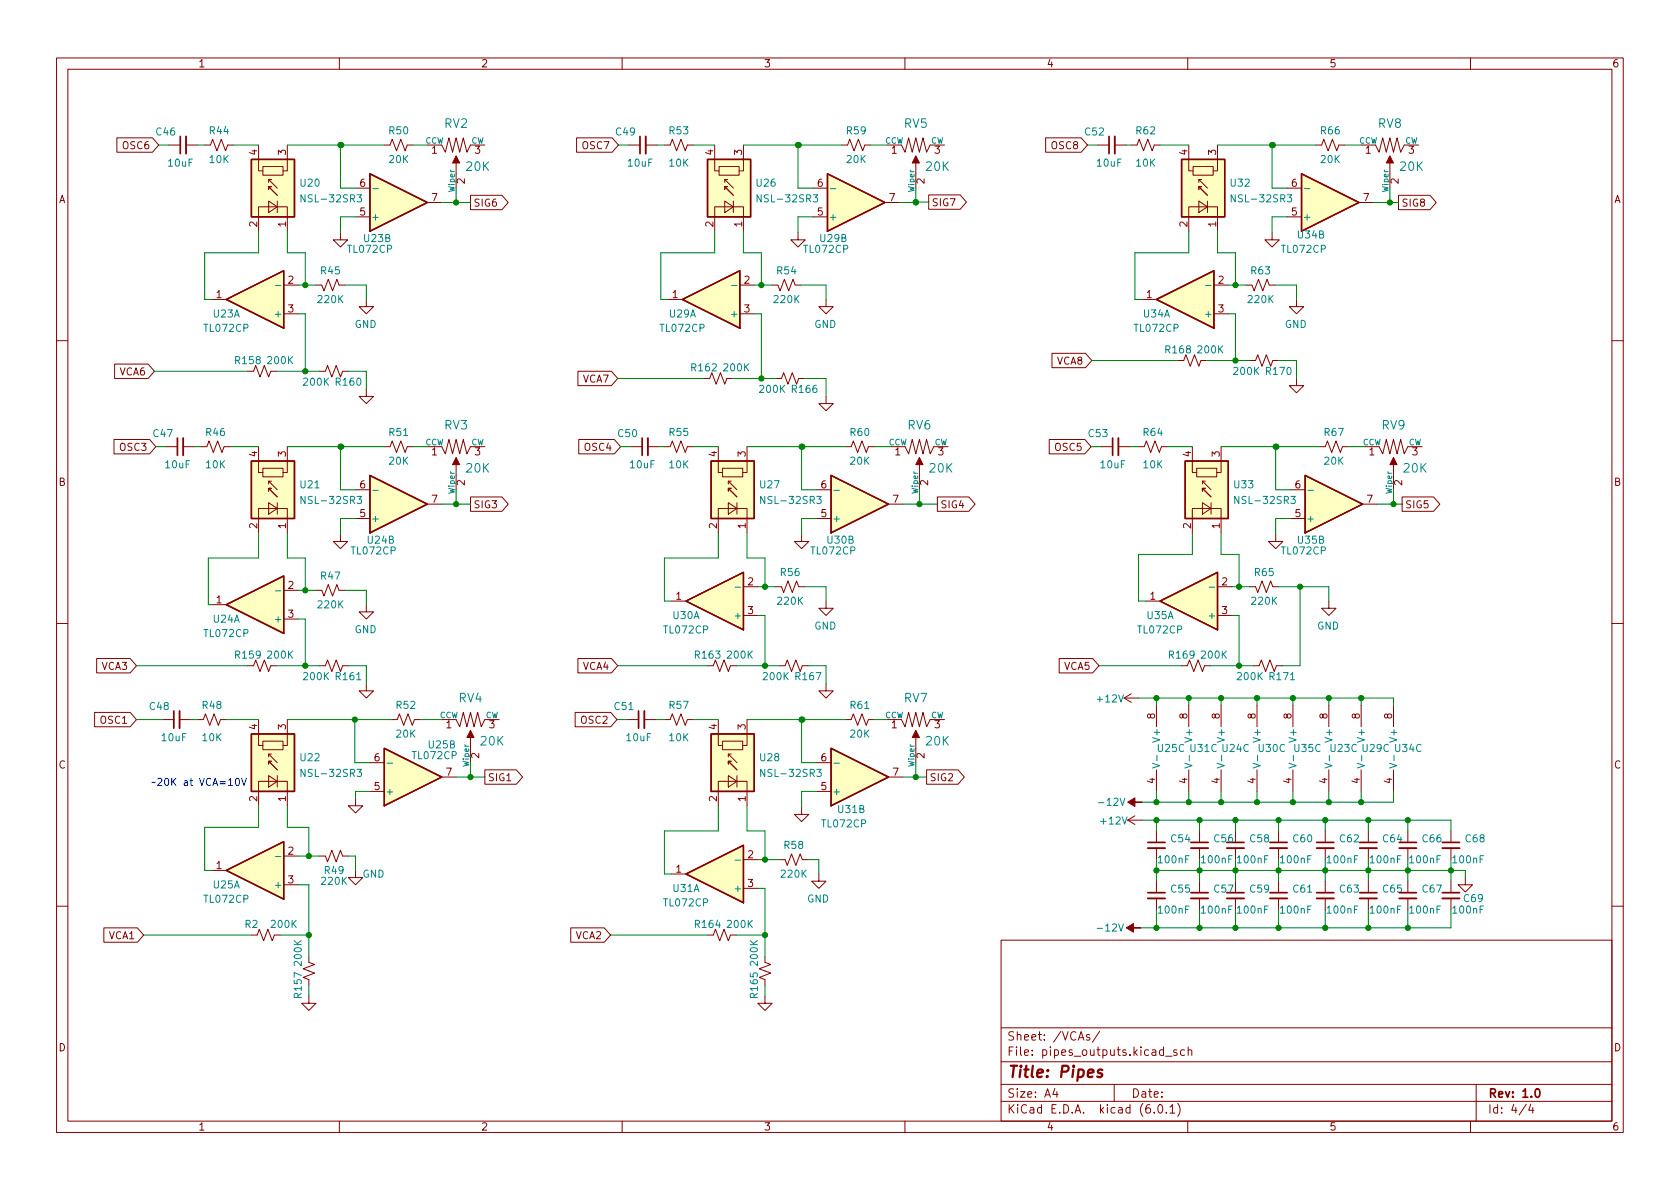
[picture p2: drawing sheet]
<svg xmlns="http://www.w3.org/2000/svg" width="297mm" height="210mm" viewBox="0 0 297 210" stroke-linecap="round" stroke-linejoin="round" font-family="sans-serif">
<g fill="none" stroke="#840000" stroke-width=".18">
<path d="M10 10.2h277v190.1h-277zM12 12.2h273v186.1h-273zM60 10.2v2M110 10.2v2M160 10.2v2M210 10.2v2M260 10.2v2M20.7 24.4h6.3l1.1 1.2-1.1 1.3h-6.3zM29.8 25.6h2.1M32.9 25.6h2M36.2 25.6h1l.4-1 .8 2.1 .7-2.1 .8 2.1 .4-1.1h1M45.7 25.6v4.6h.8"/>
<path d="M46.5 29.5h3.5v1.5h-3.5zM47.5 35.6l1.5 1-1.5 1zM47.5 33l1.5 1.5M47.5 31.7l1.5 1.6M48 33h-.5v.5M48 31.7h-.5v.6M49 35.6v2M50.8 25.6v4.6h-.8M62.9 38.3h2.5M62.9 33.3h2.5M67.9 25.6h1.1l.3-1 .8 2.1 .8-2.1 .7 2.1 .4-1.1h1M75.6 25.6h2.5l.6 1.3 .7-2.5 .6 2.5 .6-2.5 .7 2.5 .6-2.5 .6 2.5 .7-1.3h2.5"/>
<path d="M75.6 35.8h2.5M80.6 28.8v4.5M83.2 34.5h5.5l1.2 1.3-1.2 1.3h-5.5zM101.9 24.4h6.3l1.1 1.2-1.1 1.3h-6.3zM111.1 25.6h2.1M114.2 25.6h2M117.5 25.6h1l.4-1 .7 2.1 .8-2.1 .8 2.1 .3-1.1h1.1M126.4 25.6v4.6h.7M127.1 29.5h3.6v1.5h-3.6zM128.1 35.6l1.6 1-1.6 1zM128.1 33l1.6 1.5M128.1 31.7l1.6 1.6"/>
<path d="M128.7 33h-.6v.5M128.7 31.7h-.6v.6M129.7 35.6v2M131.4 25.6v4.6h-.7M143.8 38.3h2.5M143.8 33.3h2.5M148.8 25.6h1.1l.3-1 .8 2.1 .8-2.1 .7 2.1 .4-1.1h1M156.5 35.8h2.5M156.8 25.6h2.6l.6 1.3 .7-2.5 .6 2.5 .6-2.5 .7 2.5 .6-2.5 .6 2.5 .7-1.3h2.5M161.9 28.8v4.5M164.2 34.5h5.6l1.1 1.2-1.1 1.3h-5.6zM184.9 24.4h6.3l1.1 1.2-1.1 1.3h-6.3z"/>
<path d="M194.1 25.6h2M197.1 25.6h2M200 25.6h1l.4-1 .8 2.1 .7-2.1 .8 2.1 .4-1.1h1M210.2 25.6v4.6h.7M210.9 29.5h3.6v1.5h-3.6zM212 35.6l1.5 1-1.5 1zM212 33l1.5 1.5M212 31.7l1.5 1.6M212.5 33h-.5v.5M212.5 31.7h-.5v.6M213.5 35.6v2M215.3 25.6v4.6h-.8"/>
<path d="M227.6 38.3h2.5M227.6 33.3h2.5M232.7 25.6h1l.4-1 .7 2.1 .8-2.1 .7 2.1 .4-1.1h1M240.3 35.8h2.5M240.7 25.6h2.5l.6 1.3 .7-2.5 .6 2.5 .6-2.5 .7 2.5 .6-2.5 .6 2.5 .7-1.3h2.5M245.7 28.8v4.5M247.3 34.5h5.5l1.1 1.3-1.1 1.3h-5.5zM37.5 53h2.5M45.7 40.9v-4.3h5.1v4.3M50.2 50.4h2.5M50.2 55.5h2.5M55.9 50.4h1l.4 1 .7-2 .8 2 .8-2 .3 1h1.1"/>
<path d="M60.2 41.1v1.3h1.3l-1.3 1.3-1.3-1.3h1.3M64.8 53v1.2h-1.3l1.3 1.3 1.2-1.3h-1.2M118.1 53h2.5M126.4 40.9v-4.3h5v4.3M130.8 50.4h2.5M130.8 55.5h2.5M136.5 50.4h1l.4 1 .8-2 .7 2 .8-2 .4 1h1M141.1 41.1v1.3h1.3l-1.3 1.3-1.3-1.3h1.3M146 53v1.2h-1.2l1.2 1.3 1.3-1.3h-1.3M201.9 53h2.6M210.2 40.9v-4.3h5.1v4.3M214.6 50.4h2.6"/>
<path d="M214.6 55.5h2.6M220.3 50.4h1.1l.3 1 .8-2 .8 2 .7-2 .4 1h1M224.9 41.1v1.3h1.3l-1.3 1.3-1.3-1.3h1.3M229.2 53v1.2h-1.2l1.2 1.3 1.3-1.3h-1.3M10 60.2h2M20.2 77.7h6.2l1.2 1.3-1.2 1.3h-6.2zM20.3 64.4h5.9l1.1 1.3-1.1 1.2h-5.9zM29.3 79h2.1M32.4 79h2M35.6 79h1l.4-1 .7 2 .8-2 .7 2 .4-1h1M43.8 65.7h1l.4-1.1 .8 2.1 .7-2.1 .8 2.1 .4-1h1M45.7 79v4.6h.8"/>
<path d="M50.8 79v4.6h-.8M56.5 65.7h1l.4-1.1 .8 2.1 .7-2.1 .8 2.1 .4-1h1M64.8 68.8v1.3h1.2l-1.2 1.3-1.3-1.3h1.3M67.9 79h1.1l.3-1 .8 2 .8-2 .7 2 .4-1h1M75.6 79h2.5l.6 1.3 .7-2.6 .6 2.6 .6-2.6 .7 2.6 .6-2.6 .6 2.6 .7-1.3h2.5M102.2 65.7h5.9l1.1 1.2-1.1 1.3h-5.9zM102.3 77.7h6.3l1.1 1.3-1.1 1.3h-6.3zM111.5 79h2M114.6 79h2M117.5 79h1l.4-1 .7 2 .8-2 .8 2 .3-1h1.1M124.5 66.9h1l.4-1 .7 2 .8-2 .7 2 .4-1h1M127 79v4.6h.8"/>
<path d="M132.1 79v4.6h-.8M137.2 66.9h1l.4-1 .7 2 .8-2 .7 2 .4-1h1M146 70.1v1.3h1.3l-1.3 1.2-1.2-1.2h1.2M149.5 79h1l.4-1 .7 2 .8-2 .8 2 .3-1h1.1M157.5 79h2.5l.7 1.3 .6-2.6 .6 2.6 .7-2.6 .6 2.6 .6-2.6 .7 2.6 .6-1.3h2.5M185.5 77.7h6.3l1.1 1.3-1.1 1.3h-6.3zM186 62.5h5.9l1.1 1.2-1.1 1.3h-5.9zM194.7 79h2M197.7 79h2.1M201.3 79h1l.4-1 .8 2 .7-2 .8 2 .4-1h1M208.3 63.7h1l.4-1 .7 2.1 .8-2.1 .8 2.1 .3-1.1h1.1M210.8 79v4.6h.8"/>
<path d="M215.9 79v4.6h-.8M221 63.7h1l.4-1 .7 2.1 .8-2.1 .8 2.1 .3-1.1h1.1M229.2 66.9v1.3h1.3l-1.3 1.3-1.2-1.3h1.2M233.3 79h1l.4-1 .8 2 .7-2 .8 2 .4-1h1M241.3 79h2.5l.7 1.3 .6-2.6 .6 2.6 .7-2.6 .6 2.6 .6-2.6 .7 2.6 .6-1.3h2.6M285 60.2h2M45.7 94.2v-4.3h5.1v4.3M46.5 82.8h3.5v1.5h-3.5zM47.5 88.9l1.5 1-1.5 1zM47.5 86.4l1.5 1.5M47.5 85.1l1.5 1.5M48 86.4h-.5v.5"/>
<path d="M48 85.1h-.5v.5M49 88.9v2M60.2 94.5v1.3h1.3l-1.3 1.2-1.3-1.2h1.3M62.9 91.7h2.5M62.9 86.6h2.5M75.6 89.1h2.5M80.6 82.2v4.4M83.2 87.9h5.5l1.2 1.2-1.2 1.3h-5.5zM127 94.2v-4.3h5.1v4.3M127.8 82.8h3.5v1.5h-3.5zM128.8 88.9l1.5 1-1.5 1zM128.8 86.4l1.5 1.5"/>
<path d="M128.8 85.1l1.5 1.5M129.3 86.4h-.5v.5M129.3 85.1h-.5v.5M130.3 88.9v2M141.7 94.5v1.3h1.3l-1.3 1.2-1.2-1.2h1.2M144.4 91.7h2.5M144.4 86.6h2.5M157.1 89.1h2.5M162.6 82.2v4.4M165.7 87.9h5.6l1.1 1.2-1.1 1.3h-5.6zM210.8 94.2v-4.3h5.1v4.3M211.6 82.8h3.5v1.5h-3.5z"/>
<path d="M212.6 88.9l1.5 1-1.5 1zM212.6 86.4l1.5 1.5M212.6 85.1l1.5 1.5M213.1 86.4h-.5v.5M213.1 85.1h-.5v.5M214.1 88.9v2M225.6 94.5v1.3h1.2l-1.2 1.2-1.3-1.2h1.3M228.2 91.7h2.6M228.2 86.6h2.6M240.9 89.1h2.6M246.4 82.2v4.4M247.9 87.9h5.6l1.1 1.2-1.1 1.3h-5.6z"/>
<path d="M10 110.2h2M17.1 116.5h5.9l1.1 1.2-1.1 1.3h-5.9zM37.5 106.9h2.5M43.8 117.7h1l.4-1 .8 2 .7-2 .8 2 .4-1h1M50.2 104.4h2.5M50.2 109.5h2.5M55.9 104.4h1l.4 1 .7-2 .8 2 .8-2 .3 1h1.1M56.5 117.7h1l.4-1 .8 2 .7-2 .8 2 .4-1h1M64.8 106.9v1.3h-1.3l1.3 1.3 1.2-1.3h-1.2M102.2 116.5h5.9l1.1 1.2-1.1 1.3h-5.9zM118.7 106.3h2.6M125.1 117.7h1l.4-1 .8 2 .7-2 .8 2 .4-1h1"/>
<path d="M131.4 103.8h2.6M131.4 108.8h2.6M137.2 103.8h1l.4 1 .7-2.1 .8 2.1 .7-2.1 .4 1.1h1M137.8 117.7h1l.4-1 .8 2 .7-2 .8 2 .4-1h1M146 106.3v1.3h-1.2l1.2 1.2 1.3-1.2h-1.3M187.3 116.5h5.9l1.1 1.2-1.1 1.3h-5.9zM202.6 106.3h2.5M208.9 117.7h1l.4-1 .8 2 .7-2 .8 2 .4-1h1M215.3 103.8h2.5M215.3 108.8h2.5M221 103.8h1l.4 1 .7-2.1 .8 2.1 .8-2.1 .3 1.1h1.1M221.6 117.7h1l.4-1 .8 2 .7-2 .8 2 .4-1h1"/>
<path d="M234.9 106.3v1.3h-1.2l1.2 1.2 1.3-1.2h-1.3M285 110.2h2M16.7 126h6.3l1.1 1.2-1.1 1.3h-6.3zM28.7 127.2h2M31.7 127.2h2.1M34.9 127.2h1l.4-1 .8 2.1 .7-2.1 .8 2.1 .4-1.1h1M45.7 127.2v4.6h.8M46.5 131.1h3.5v1.5h-3.5zM47.5 137.2l1.5 1-1.5 1zM47.5 134.6l1.5 1.5M47.5 133.3l1.5 1.6M48 134.6h-.5v.5"/>
<path d="M48 133.3h-.5v.6M49 137.2v2M50.8 127.2v4.6h-.8M64.8 120.9v1.3h1.2l-1.2 1.2-1.3-1.2h1.3M65.4 139.9h2.5M65.4 134.9h2.5M69.2 127.2h1l.4-1 .8 2.1 .7-2.1 .8 2.1 .4-1.1h1M78.1 127.2h2.5l.7 1.3 .6-2.5 .6 2.5 .7-2.5 .6 2.5 .7-2.5 .6 2.5 .6-1.3h2.6M78.1 137.4h2.5M83.2 130.4v4.5M85.7 136.1h5.6l1.1 1.3-1.1 1.3h-5.6zM101.7 126h6.3l1.1 1.2-1.1 1.3h-6.3z"/>
<path d="M110.9 127.2h2M113.9 127.2h2.1M117.5 127.2h1l.4-1 .7 2.1 .8-2.1 .8 2.1 .3-1.1h1.1M127 127.2v4.6h.8M127.8 131.1h3.5v1.5h-3.5zM128.8 137.2l1.5 1-1.5 1zM128.8 134.6l1.5 1.5M128.8 133.3l1.5 1.6M129.3 134.6h-.5v.5M129.3 133.3h-.5v.6M130.3 137.2v2M132.1 127.2v4.6h-.8"/>
<path d="M144.4 139.9h2.5M144.4 134.9h2.5M146 120.9v1.3h1.3l-1.3 1.2-1.2-1.2h1.2M149.5 127.2h1l.4-1 .7 2.1 .8-2.1 .8 2.1 .3-1.1h1.1M156.8 127.2h2.6l.6 1.3 .7-2.5 .6 2.5 .6-2.5 .7 2.5 .6-2.5 .6 2.5 .7-1.3h2.5M157.1 137.4h2.5M161.9 130.4v4.5M163.8 136.1h5.6l1.1 1.3-1.1 1.3h-5.6zM198.8 123.4l1.2 .8M198.8 123.4h2.5M200 122.7l-1.2 .7M204.5 124.7v3.8"/>
<path d="M204.5 136.1v3.8M210.2 124.7v3.8M210.2 136.1v3.8M215.9 124.7v3.8M215.9 136.1v3.8M222.2 124.7v3.8M222.2 136.1v3.8M228.6 124.7v3.8M228.6 136.1v3.8M234.9 124.7v3.8M234.9 136.1v3.8M240.7 124.7v3.8"/>
<path d="M240.7 136.1v3.8M246.4 124.7v3.8M246.4 136.1v3.8M37.5 153.9h2.5M45.7 142.5v-4.3h5.1v4.3M50.2 151.4h2.5M50.2 156.5h2.5M56.5 151.4h1l.4 1 .8-2 .7 2 .8-2 .4 1h1M62.9 141.2v1.3h1.2l-1.2 1.3-1.3-1.3h1.3M62.9 153.9v1.3h-1.3l1.3 1.3 1.2-1.3h-1.2M118.7 154.6h2.6M127 142.5v-4.3h5.1v4.3"/>
<path d="M131.4 152h2.6M131.4 157.1h2.6M137.8 152h1l.4 1 .8-2 .7 2 .8-2 .4 1h1M141.7 142.7v1.3h1.3l-1.3 1.3-1.2-1.3h1.2M144.8 154.6v1.2h-1.3l1.3 1.3 1.2-1.3h-1.2M199.4 145l1.3 .8M199.4 145h2.5M200.7 144.3l-1.3 .7M204.5 146.9v2.1M204.5 150v2M204.5 155.8v2.1M204.5 158.9v2"/>
<path d="M212.1 146.9v2.1M212.1 150v2M212.1 155.8v2.1M212.1 158.9v2M218.4 146.9v2.1M218.4 150v2M218.4 155.8v2.1M218.4 158.9v2M226.1 146.9v2.1M226.1 150v2M226.1 155.8v2.1M226.1 158.9v2"/>
<path d="M234.3 146.9v2.1M234.3 150v2M234.3 155.8v2.1M234.3 158.9v2M241.9 146.9v2.1M241.9 150v2M241.9 155.8v2.1M241.9 158.9v2M248.9 146.9v2.1M248.9 150v2M248.9 155.8v2.1M248.9 158.9v2"/>
<path d="M256.5 146.9v2.1M256.5 150v2M256.5 155.8v2.1M256.5 158.9v2M259.1 155.2v1.3h1.2l-1.2 1.2-1.3-1.2h1.3M10 160.2h2M18.4 164.1h5.9l1.1 1.2-1.1 1.3h-5.9zM44.4 165.3h1.1l.3-1 .8 2.1 .8-2.1 .7 2.1 .4-1.1h1M54.6 169.2v1l1 .4-2 .7 2 .8-2 .7 1 .4v1M54.6 176.1v1.3h1.3l-1.3 1.3-1.3-1.3h1.3M100.9 164.1h5.9l1.1 1.2-1.1 1.3h-5.9zM125.1 165.3h1l.4-1 .8 2.1 .7-2.1 .8 2.1 .4-1.1h1"/>
<path d="M135.3 176.1v1.3h1.2l-1.2 1.3-1.3-1.3h1.3M135.3 169.2v1l1 .4-2.1 .7 2.1 .8-2.1 .7 1.1 .4v1M177 166.3h108v32h-108zM285 160.2h2M60 198.3v2M110 198.3v2M160 198.3v2M177 194.8h108M177 191.8h108M177 187.8h108M177 181.8h108M186.5 192.5l-.4 1h1"/>
<path d="M186.9 193v1M192.6 183l-.3-.1-.2 .2v.3l.5 .1v.4h-.5M194.4 182.4l-1.3 1.9M197 191.8v3M204.1 196.7v.1M204.9 195.4l.2-.1a.81 .81 0 0 1 .6 .7 .81 .81 0 0 1-.3 .8h-.2a.81 .81 0 0 1-.6-.6 .81 .81 0 0 1 .3-.8zM206.1 186.8h1.1M206.2 196.7v.1M206.9 195.8l.4-.5v1.5M206.9 196.8h.8M208.1 185.7l-.4-.1-.2 .2 .1 .3 .5 .1v.4h-.6M208.2 195.1a1.72 1.72 0 0 1 0 2.3"/>
<path d="M209.4 185.7l-.4-.1-.3 .3v.4l.2 .3h.5M210 198.3v2M210.1 185.8l.2-.2 .3 .1 .1 .9M210.1 185.1v1.5M260 198.3v2M261 191.8v6.5M269.9 195.3l-1.3 1.9M270.6 195.3l-.3 1h.9M271 195.8v1"/>
</g>
<g fill="none" stroke="#840000" stroke-width=".3">
<path d="M31.9 24.1v3.1M113.2 24.1v3.1M196.1 24.1v3.1M31.4 77.5v3M113.5 77.5v3M196.7 77.5v3M30.7 125.7v3.1M112.9 125.7v3.1M202.9 149h3.1M202.9 157.9h3.1M210.6 149h3M210.6 157.9h3"/>
<path d="M216.9 149h3.1M216.9 157.9h3.1M224.5 149h3.1M224.5 157.9h3.1M232.8 149h3M232.8 157.9h3M240.4 149h3.1M240.4 157.9h3.1M247.4 149h3M247.4 157.9h3M255 149h3.1M255 157.9h3.1"/>
<path d="M271.6 192.6l.2-.1a.82 .82 0 0 1 .6 .7 .82 .82 0 0 1-.3 .8h-.2a.81 .81 0 0 1-.6-.6 .81 .81 0 0 1 .3-.8z"/>
</g>
<path d="M194.9 189.2a.49 .49 0 0 0-.8 .3l.1 .2 .6 .2 .1 .2-.1 .3-.2 .1-.6-.1" fill="none" stroke="#840000" stroke-width=".4"/>
<g fill="#840000" stroke="#840000" stroke-width=".18">
<path d="M199.4 141.9l1.3-.8v.8h1.2h-1.2v.7z"/>
<path d="M83.2 129.2l.6 1.2h-1.3z"/>
<path d="M161.9 27.6l.7 1.2h-1.3z"/>
<path d="M245.7 27.6l.7 1.2h-1.3z"/>
<path d="M162.6 80.9l.6 1.3h-1.3z"/>
<path d="M199.1 164.1l1.3-.8v.8h1.3h-1.3v.7z"/>
<path d="M161.9 129.2l.7 1.2h-1.3z"/>
<path d="M246.4 80.9l.6 1.3h-1.3z"/>
<path d="M80.6 80.9l.7 1.3h-1.3z"/>
<path d="M80.6 27.6l.7 1.2h-1.3z"/>
</g>
<g fill="none" stroke="#840000" stroke-width=".33">
<path d="M32.9 24.1v3.1M114.2 24.1v3.1M197.1 24.1v3.1M32.4 77.5v3M114.6 77.5v3M197.7 77.5v3M31.7 125.7v3.1M113.9 125.7v3.1M202.9 150h3.1M202.9 158.9h3.1M210.6 150h3M210.6 158.9h3"/>
<path d="M216.9 150h3.1M216.9 158.9h3.1M224.5 150h3.1M224.5 158.9h3.1M232.8 150h3M232.8 158.9h3M240.4 150h3.1M240.4 158.9h3.1M247.4 150h3M247.4 158.9h3M255 150h3.1M255 158.9h3.1"/>
</g>
<g fill="#ffffc2" stroke="#ffffc2" stroke-width=".18">
<path d="M40 53l10.2-5.1v10.1z"/>
<path d="M208.9 28.2h7.6v10.1h-7.6z"/>
<path d="M205.1 106.3l10.2-5.1v10.2z"/>
<path d="M40 106.9l10.2-5.1v10.2z"/>
<path d="M204.5 53l10.1-5.1v10.1z"/>
<path d="M40 153.9l10.2-5.1v10.2z"/>
<path d="M230.1 30.7l10.2 5.1-10.2 5.1z"/>
<path d="M209.5 81.5h7.7v10.2h-7.7z"/>
<path d="M230.8 84.1l10.1 5-10.1 5.1z"/>
<path d="M44.4 129.8h7.7v10.1h-7.7z"/>
<path d="M67.9 132.3l10.2 5.1-10.2 5.1z"/>
<path d="M146.9 84.1l10.2 5-10.2 5.1z"/>
<path d="M125.7 81.5h7.6v10.2h-7.6z"/>
<path d="M125.7 129.8h7.6v10.1h-7.6z"/>
<path d="M121.3 154.6l10.1-5.1v10.1z"/>
<path d="M44.4 81.5h7.7v10.2h-7.7z"/>
<path d="M65.4 84.1l10.2 5-10.2 5.1z"/>
<path d="M146.3 30.7l10.2 5.1-10.2 5.1z"/>
<path d="M120.6 53l10.2-5.1v10.1z"/>
<path d="M125.1 28.2h7.6v10.1h-7.6z"/>
<path d="M121.3 106.3l10.1-5.1v10.2z"/>
<path d="M146.9 132.3l10.2 5.1-10.2 5.1z"/>
<path d="M44.4 28.2h7.7v10.1h-7.7z"/>
<path d="M65.4 30.7l10.2 5.1-10.2 5.1z"/>
</g>
<g fill="none" stroke="#840000" stroke-width=".25">
<path d="M44.4 28.2h7.7v10.1h-7.7zM65.4 30.7l10.2 5.1-10.2 5.1zM125.1 28.2h7.6v10.1h-7.6zM146.3 30.7l10.2 5.1-10.2 5.1zM208.9 28.2h7.6v10.1h-7.6zM230.1 30.7l10.2 5.1-10.2 5.1zM40 53l10.2-5.1v10.1zM120.6 53l10.2-5.1v10.1zM204.5 53l10.1-5.1v10.1zM44.4 81.5h7.7v10.2h-7.7zM65.4 84.1l10.2 5-10.2 5.1zM125.7 81.5h7.6v10.2h-7.6z"/>
<path d="M146.9 84.1l10.2 5-10.2 5.1zM209.5 81.5h7.7v10.2h-7.7zM230.8 84.1l10.1 5-10.1 5.1zM40 106.9l10.2-5.1v10.2zM121.3 106.3l10.1-5.1v10.2zM205.1 106.3l10.2-5.1v10.2zM44.4 129.8h7.7v10.1h-7.7zM67.9 132.3l10.2 5.1-10.2 5.1zM125.7 129.8h7.6v10.1h-7.6zM146.9 132.3l10.2 5.1-10.2 5.1zM40 153.9l10.2-5.1v10.2zM121.3 154.6l10.1-5.1v10.1z"/>
</g>
<g fill="none" stroke="#008484" stroke-width=".18">
<path d="M53.9 34.4v1.3l-.7-1.3v1.3M63.1 34.4h.8l-.4 .5 .4 .1v.6l-.2 .1-.6-.1M65.9 33.4h1M134.6 34.4v1.3l-.7-1.3v1.3M143.8 34.4h.8l-.5 .5 .4 .1v.6l-.2 .1-.5-.1M146.8 33.4h1M218.4 34.4v1.3l-.7-1.3v1.3M227.6 34.4h.8l-.4 .5 .3 .1v.6l-.2 .1-.5-.1M230.6 33.4h1M48.7 50.5h1M129.3 50.5h1M213.2 50.5h.9"/>
<path d="M53.9 87.8v1.2l-.7-1.2v1.2M63.1 87.8h.8l-.4 .5 .4 .1v.5l-.2 .1-.6-.1M65.9 86.7h1M135.2 87.8v1.2l-.7-1.2v1.2M144.4 87.8h.8l-.4 .5 .3 .1v.5l-.1 .1-.6-.1M147.4 86.7h1M219 87.8v1.2l-.7-1.2v1.2M228.2 87.8h.8l-.4 .5 .4 .1v.5l-.2 .1-.6-.1M231.3 86.7h.9M48.7 104.5h1M130 103.8h.9M213.8 103.8h1"/>
<path d="M53.9 136v1.3l-.7-1.3v1.3M63.1 136h.8l-.4 .5 .4 .1v.6l-.2 .1-.6-.1M68.5 135h.9M135.2 136v1.3l-.7-1.3v1.3M144.4 136h.8l-.4 .5 .3 .1v.6l-.1 .1-.6-.1M147.4 135h1M203.8 135l1.2 .4-1.2 .4M204.6 133.6v.9M209.5 135l1.3 .4-1.3 .4M210.3 133.6v.9M215.2 135l1.3 .4-1.3 .4M216 133.6v.9"/>
<path d="M221.6 135l1.2 .4-1.2 .4M222.3 133.6v.9M227.9 135l1.3 .4-1.3 .4M228.7 133.6v.9M234.3 135l1.2 .4-1.2 .4M235 133.6v.9M240 135l1.2 .4-1.2 .4M240.8 133.6v.9M245.7 135l1.3 .4-1.3 .4M246.5 133.6v.9M48.7 151.5h1M130 152.1h.9"/>
</g>
<path d="M41.7 137.8l.2-.2a.68 .68 0 0 1 .5 .7 .68 .68 0 0 1-.5 .6l-.2-.1-.1-.4zM42.7 137.6l.4 1.3 .5-1.3" fill="none" stroke="#0000c2" stroke-width=".18"/>
<g fill="none" stroke="#008400" stroke-width=".18">
<path d="M28.1 25.6h1.7M34.9 25.6h1.3M41.3 25.6h4.4M50.8 25.6h17.1M60.2 25.6v7.7h2.7M62.9 38.3h-2.7v2.8M73 25.6h2.6M78.1 35.8h5.1M80.6 33.3v2.5M109.3 25.6h1.8M116.2 25.6h1.3M122.6 25.6h3.8"/>
<path d="M131.4 25.6h17.4M141.1 25.6v7.7h2.7M143.8 38.3h-2.7v2.8M153.9 25.6h2.9M161.9 33.3v2.5h-2.9M161.9 35.7h2.3M192.3 25.6h1.8M199.1 25.6h.9M205.1 25.6h5.1M215.3 25.6h17.4M224.9 25.6v7.7h2.7M227.6 38.3h-2.7v2.8"/>
<path d="M237.7 25.6h3M242.8 35.8h4.5M245.7 33.3v2.5M45.7 40.9v3.8h-9.5v8.3h1.3M50.8 40.9v3.8h3.2v5.7M52.7 50.4h3.2M52.7 55.5h1.3v10.2M61 50.4h3.8v2.6M126.4 40.9v3.8h-9.6v8.3h1.3M131.4 40.9v3.8h3.2v5.7M133.3 50.4h3.2M133.3 55.5h1.3v11.4"/>
<path d="M141.6 50.4h4.4v2.6M210.2 40.9v3.8h-9.5v8.3h1.2M215.3 40.9v3.8h3.1v5.7M217.2 55.5h1.2v8.2M217.2 50.4h3.1M225.4 50.4h3.8v2.6M27.3 65.7h16.5M27.6 79h1.7M34.4 79h1.2M40.6 79h5.1M48.9 65.7h7.6M50.8 79h17.1"/>
<path d="M60.2 79v7.6h2.7M61.6 65.7h3.2v3.1M73 79h2.6M109.2 66.9h15.3M109.7 79h1.8M116.6 79h.9M122.6 79h4.4M129.5 66.9h7.7M132.1 79h17.4M141.7 79v7.6h2.7M142.2 66.9h3.8v3.2M154.6 79h2.9"/>
<path d="M192.9 79h1.8M193 63.7h15.3M199.8 79h1.5M206.4 79h4.4M213.4 63.7h7.6M215.9 79h17.4M225.6 79v7.6h2.6M226.1 63.7h3.1v3.2M238.4 79h2.9M45.7 94.2v4.5h-8.9v8.2h.7M50.8 94.2v4.5h3.2v5.7M62.9 91.7h-2.7v2.8"/>
<path d="M78.1 89.1h5.1M80.6 86.6v2.5M127 94.2v4.5h-9.5v7.6h1.2M132.1 94.2v4.5h3.2v5.1M144.4 91.7h-2.7v2.8M159.6 89.1h6.1M162.6 86.6v2.5M210.8 94.2v3.8h-9.5v8.3h1.3M215.9 94.2v3.8h3.2v5.8M228.2 91.7h-2.6v2.8M243.5 89.1h4.4M246.4 86.6v2.5"/>
<path d="M24.1 117.7h19.7M48.9 117.7h7.6M52.7 109.5h1.3v8.2M52.7 104.4h3.2M61 104.4h3.8v2.5M61.6 117.7h3.2v3.2M109.2 117.7h15.9M130.2 117.7h7.6M134 103.8h3.2M134 108.8h1.3v8.9M142.2 103.8h3.8v2.5M142.9 117.7h3.1v3.2"/>
<path d="M194.3 117.7h14.6M214 117.7h7.6M217.8 103.8h3.2M217.8 108.8h1.3v8.9M226.1 103.8h8.8v2.5M229.9 103.8v13.9h-3.2M24.1 127.2h4.6M33.8 127.2h1.1M40 127.2h5.7M50.8 127.2h18.4M62.7 127.2v7.7h2.7M65.4 139.9h-2.5v1.3"/>
<path d="M74.3 127.2h3.8M80.6 137.4h5.1M83.2 134.9v2.5M109.1 127.2h1.8M116 127.2h1.5M122.6 127.2h4.4M132.1 127.2h17.4M141.7 127.2v7.7h2.7M144.4 139.9h-2.7v2.8M154.6 127.2h2.2M159.6 137.4h4.2M161.9 134.9v2.5"/>
<path d="M201.3 123.4h45.1v1.3M204.5 123.4v1.3M204.5 139.9v2M210.2 123.4v1.3M210.2 139.9v2M215.9 123.4v1.3M215.9 139.9v2M222.2 123.4v1.3M222.2 139.9v2M228.6 123.4v1.3M228.6 139.9v2M234.9 123.4v1.3"/>
<path d="M234.9 139.9v2M240.7 123.4v1.3M240.7 139.9v2M246.4 139.9v2h-44.5M45.7 142.5v3.8h-9.5v7.6h1.3M50.8 142.5v3.8h3.8v5.1M52.7 151.4h3.8M52.7 156.5h1.9v12.7M61.6 151.4h1.3v2.5M127 142.5v4.4h-9.5v7.7h1.2M132.1 142.5v4.4h3.2v5.1M134 157.1h1.3v12.1"/>
<path d="M134 152h3.8M142.9 152h1.9v2.6M201.9 145h54.6v1.9M204.5 153.9h54.6v1.3M204.5 145v1.9M204.5 152v3.8M212.1 145v1.9M212.1 152v3.8M218.4 145v1.9M218.4 152v3.8M226.1 145v1.9M226.1 152v3.8"/>
<path d="M234.3 145v1.9M234.3 152v3.8M241.9 145v1.9M241.9 152v3.8M248.9 145v1.9M248.9 152v3.8M256.5 152v3.8M25.4 165.3h19M49.5 165.3h5.1M54.6 174.2v1.9M107.9 165.3h17.2M130.2 165.3h5.1"/>
<path d="M135.3 174.2v1.9M204.5 160.9v3.2M212.1 160.9v3.2M218.4 160.9v3.2M226.1 160.9v3.2M234.3 160.9v3.2M241.9 160.9v3.2M248.9 160.9v3.2M256.5 160.9v3.2h-54.8"/>
</g>
<g fill="#008400" stroke="#008400" stroke-width=".18">
<circle cx="218.4" cy="63.7" r=".46"/>
<circle cx="161.9" cy="35.8" r=".46"/>
<circle cx="226.1" cy="153.9" r=".46"/>
<circle cx="226.1" cy="145" r=".46"/>
<circle cx="226.1" cy="164.1" r=".46"/>
<circle cx="218.4" cy="164.1" r=".46"/>
<circle cx="218.4" cy="153.9" r=".46"/>
<circle cx="218.4" cy="145" r=".46"/>
<circle cx="212.1" cy="164.1" r=".46"/>
<circle cx="204.5" cy="164.1" r=".46"/>
<circle cx="204.5" cy="153.9" r=".46"/>
<circle cx="212.1" cy="153.9" r=".46"/>
<circle cx="212.1" cy="145" r=".46"/>
<circle cx="204.5" cy="145" r=".46"/>
<circle cx="228.6" cy="123.4" r=".46"/>
<circle cx="234.9" cy="123.4" r=".46"/>
<circle cx="215.9" cy="141.9" r=".46"/>
<circle cx="210.2" cy="141.9" r=".46"/>
<circle cx="204.5" cy="123.4" r=".46"/>
<circle cx="210.2" cy="123.4" r=".46"/>
<circle cx="240.7" cy="123.4" r=".46"/>
<circle cx="204.5" cy="141.9" r=".46"/>
<circle cx="222.2" cy="123.4" r=".46"/>
<circle cx="234.3" cy="145" r=".46"/>
<circle cx="222.2" cy="141.9" r=".46"/>
<circle cx="228.6" cy="141.9" r=".46"/>
<circle cx="234.3" cy="164.1" r=".46"/>
<circle cx="241.9" cy="164.1" r=".46"/>
<circle cx="241.9" cy="145" r=".46"/>
<circle cx="241.9" cy="153.9" r=".46"/>
<circle cx="234.3" cy="153.9" r=".46"/>
<circle cx="234.9" cy="141.9" r=".46"/>
<circle cx="240.7" cy="141.9" r=".46"/>
<circle cx="215.9" cy="123.4" r=".46"/>
<circle cx="219.1" cy="117.7" r=".46"/>
<circle cx="229.9" cy="103.8" r=".46"/>
<circle cx="219.1" cy="103.8" r=".46"/>
<circle cx="248.9" cy="153.9" r=".46"/>
<circle cx="248.9" cy="145" r=".46"/>
<circle cx="248.9" cy="164.1" r=".46"/>
<circle cx="256.5" cy="153.9" r=".46"/>
<circle cx="225.6" cy="79" r=".46"/>
<circle cx="225.7" cy="79" r=".46"/>
<circle cx="218.4" cy="50.4" r=".46"/>
<circle cx="224.9" cy="25.6" r=".46"/>
<circle cx="225" cy="25.6" r=".46"/>
<circle cx="245.7" cy="35.8" r=".46"/>
<circle cx="246.4" cy="89.1" r=".46"/>
<circle cx="54.6" cy="151.4" r=".46"/>
<circle cx="54.6" cy="165.3" r=".46"/>
<circle cx="83.2" cy="137.4" r=".46"/>
<circle cx="62.7" cy="127.2" r=".46"/>
<circle cx="162.6" cy="89.1" r=".46"/>
<circle cx="141.7" cy="79" r=".46"/>
<circle cx="141.9" cy="79" r=".46"/>
<circle cx="134.6" cy="66.9" r=".46"/>
<circle cx="135.3" cy="165.3" r=".46"/>
<circle cx="141.9" cy="127.2" r=".46"/>
<circle cx="141.7" cy="127.2" r=".46"/>
<circle cx="135.3" cy="152" r=".46"/>
<circle cx="60.3" cy="79" r=".46"/>
<circle cx="60.2" cy="79" r=".46"/>
<circle cx="54" cy="65.7" r=".46"/>
<circle cx="80.6" cy="89.1" r=".46"/>
<circle cx="161.9" cy="35.7" r=".46"/>
<circle cx="134.6" cy="50.4" r=".46"/>
<circle cx="141.2" cy="25.6" r=".46"/>
<circle cx="141.1" cy="25.6" r=".46"/>
<circle cx="135.3" cy="117.7" r=".46"/>
<circle cx="135.3" cy="103.8" r=".46"/>
<circle cx="161.9" cy="137.4" r=".46"/>
<circle cx="80.6" cy="35.8" r=".46"/>
<circle cx="60.3" cy="25.6" r=".46"/>
<circle cx="60.2" cy="25.6" r=".46"/>
<circle cx="54" cy="50.4" r=".46"/>
<circle cx="54" cy="117.7" r=".46"/>
<circle cx="54" cy="104.4" r=".46"/>
</g>
<text font-size="2.8" fill="#840000" x="178" y="190.6">Title: Pipes</text>
<g font-size="2.1" fill="#008484">
<text x="78.6" y="22.6">RV2</text>
<text x="159.9" y="22.6">RV5</text>
<text x="243.7" y="22.6">RV8</text>
<text x="82.5" y="30.2">20K</text>
<text x="163.8" y="30.2">20K</text>
<text x="247.6" y="30.2">20K</text>
<text x="78.6" y="75.9">RV3</text>
<text x="160.5" y="75.9">RV6</text>
<text x="244.3" y="75.9">RV9</text>
<text x="82.5" y="83.6">20K</text>
<text x="164.4" y="83.6">20K</text>
<text x="248.2" y="83.6">20K</text>
<text x="81.1" y="124.2">RV4</text>
<text x="159.9" y="124.2">RV7</text>
<text x="85" y="131.8">20K</text>
<text x="163.8" y="131.8">20K</text>
</g>
<g font-size="2.1" fill="#840000">
<text x="178" y="184">Sheet: /VCAs/</text>
<text x="178" y="186.7">File: pipes_outputs.kicad_sch</text>
<text x="178" y="196.9">KiCad E.D.A. kicad (6.0.1)</text>
<text x="178" y="194.1">Size: A4</text>
<text x="200" y="194.1">Date:</text>
<text x="263" y="194.1">Rev: 1.0</text>
<text x="263" y="196.9">Id: 4/4</text>
</g>
<g font-size="1.8" fill="#840000">
<text x="35" y="11.9">1</text>
<text x="85" y="11.9">2</text>
<text x="135" y="11.9">3</text>
<text x="185" y="11.9">4</text>
<text x="235" y="11.9">5</text>
<text x="285" y="11.9">6</text>
<text x="21.8" y="26.4">OSC6</text>
<text x="45.5" y="27.4" transform="rotate(-90 45.5 27.4)">4</text>
<text x="50.5" y="27.4" transform="rotate(-90 50.5 27.4)">3</text>
<text x="76.3" y="27.2">1</text>
<text x="84" y="27.2">3</text>
<text x="103.1" y="26.4">OSC7</text>
<text x="126.1" y="27.4" transform="rotate(-90 126.1 27.4)">4</text>
<text x="131.2" y="27.4" transform="rotate(-90 131.2 27.4)">3</text>
<text x="157.6" y="27.2">1</text>
<text x="165.2" y="27.2">3</text>
<text x="186" y="26.4">OSC8</text>
<text x="209.9" y="27.4" transform="rotate(-90 209.9 27.4)">4</text>
<text x="215" y="27.4" transform="rotate(-90 215 27.4)">3</text>
<text x="241.4" y="27.2">1</text>
<text x="249.1" y="27.2">3</text>
<text x="10.3" y="35.9">A</text>
<text x="63.6" y="33">6</text>
<text x="76.3" y="35.6">7</text>
<text x="82.2" y="32.5" transform="rotate(-90 82.2 32.5)">2</text>
<text x="144.5" y="33">6</text>
<text x="157.2" y="35.6">7</text>
<text x="163.4" y="32.5" transform="rotate(-90 163.4 32.5)">2</text>
<text x="228.4" y="33">6</text>
<text x="241.1" y="35.6">7</text>
<text x="247.3" y="32.5" transform="rotate(-90 247.3 32.5)">2</text>
<text x="285.3" y="35.9">A</text>
<text x="45.5" y="40.1" transform="rotate(-90 45.5 40.1)">2</text>
<text x="50.5" y="40.1" transform="rotate(-90 50.5 40.1)">1</text>
<text x="63.6" y="38.1">5</text>
<text x="83.7" y="36.5">SIG6</text>
<text x="126.1" y="40.1" transform="rotate(-90 126.1 40.1)">2</text>
<text x="131.2" y="40.1" transform="rotate(-90 131.2 40.1)">1</text>
<text x="144.5" y="38.1">5</text>
<text x="164.7" y="36.5">SIG7</text>
<text x="209.9" y="40.1" transform="rotate(-90 209.9 40.1)">2</text>
<text x="215" y="40.1" transform="rotate(-90 215 40.1)">1</text>
<text x="228.4" y="38.1">5</text>
<text x="247.7" y="36.5">SIG8</text>
<text x="38.2" y="52.7">1</text>
<text x="50.9" y="50.2">2</text>
<text x="118.9" y="52.7">1</text>
<text x="131.6" y="50.2">2</text>
<text x="202.7" y="52.7">1</text>
<text x="215.4" y="50.2">2</text>
<text x="50.9" y="55.2">3</text>
<text x="131.6" y="55.2">3</text>
<text x="215.4" y="55.2">3</text>
<text x="186.9" y="64.5">VCA8</text>
<text x="21.2" y="66.4">VCA6</text>
<text x="103.1" y="67.6">VCA7</text>
<text x="21.3" y="79.7">OSC3</text>
<text x="45.5" y="80.8" transform="rotate(-90 45.5 80.8)">4</text>
<text x="50.5" y="80.8" transform="rotate(-90 50.5 80.8)">3</text>
<text x="76.3" y="80.5">1</text>
<text x="84" y="80.5">3</text>
<text x="103.5" y="79.7">OSC4</text>
<text x="126.7" y="80.8" transform="rotate(-90 126.7 80.8)">4</text>
<text x="131.8" y="80.8" transform="rotate(-90 131.8 80.8)">3</text>
<text x="158.3" y="80.5">1</text>
<text x="165.9" y="80.5">3</text>
<text x="186.7" y="79.7">OSC5</text>
<text x="210.6" y="80.8" transform="rotate(-90 210.6 80.8)">4</text>
<text x="215.6" y="80.8" transform="rotate(-90 215.6 80.8)">3</text>
<text x="242.1" y="80.5">1</text>
<text x="249.7" y="80.5">3</text>
<text x="10.3" y="85.9">B</text>
<text x="63.6" y="86.4">6</text>
<text x="76.3" y="88.9">7</text>
<text x="82.2" y="85.8" transform="rotate(-90 82.2 85.8)">2</text>
<text x="83.7" y="89.9">SIG3</text>
<text x="145.2" y="86.4">6</text>
<text x="157.9" y="88.9">7</text>
<text x="164.1" y="85.8" transform="rotate(-90 164.1 85.8)">2</text>
<text x="166.2" y="89.9">SIG4</text>
<text x="229" y="86.4">6</text>
<text x="241.7" y="88.9">7</text>
<text x="247.9" y="85.8" transform="rotate(-90 247.9 85.8)">2</text>
<text x="248.4" y="89.9">SIG5</text>
<text x="285.3" y="85.9">B</text>
<text x="45.5" y="93.5" transform="rotate(-90 45.5 93.5)">2</text>
<text x="50.5" y="93.5" transform="rotate(-90 50.5 93.5)">1</text>
<text x="63.6" y="91.4">5</text>
<text x="126.7" y="93.5" transform="rotate(-90 126.7 93.5)">2</text>
<text x="131.8" y="93.5" transform="rotate(-90 131.8 93.5)">1</text>
<text x="145.2" y="91.4">5</text>
<text x="210.6" y="93.5" transform="rotate(-90 210.6 93.5)">2</text>
<text x="215.6" y="93.5" transform="rotate(-90 215.6 93.5)">1</text>
<text x="229" y="91.4">5</text>
<text x="38.2" y="106.7">1</text>
<text x="50.9" y="104.1">2</text>
<text x="119.5" y="106">1</text>
<text x="132.2" y="103.5">2</text>
<text x="203.3" y="106">1</text>
<text x="216" y="103.5">2</text>
<text x="50.9" y="109.2">3</text>
<text x="132.2" y="108.6">3</text>
<text x="216" y="108.6">3</text>
<text x="18" y="118.4">VCA3</text>
<text x="103.1" y="118.4">VCA4</text>
<text x="188.2" y="118.4">VCA5</text>
<text x="17.9" y="128">OSC1</text>
<text x="45.5" y="129" transform="rotate(-90 45.5 129)">4</text>
<text x="50.5" y="129" transform="rotate(-90 50.5 129)">3</text>
<text x="78.9" y="128.8">1</text>
<text x="86.5" y="128.8">3</text>
<text x="102.8" y="128">OSC2</text>
<text x="126.7" y="129" transform="rotate(-90 126.7 129)">4</text>
<text x="131.8" y="129" transform="rotate(-90 131.8 129)">3</text>
<text x="157.6" y="128.8">1</text>
<text x="165.2" y="128.8">3</text>
<text x="204.2" y="127.1" transform="rotate(-90 204.2 127.1)">8</text>
<text x="209.9" y="127.1" transform="rotate(-90 209.9 127.1)">8</text>
<text x="215.6" y="127.1" transform="rotate(-90 215.6 127.1)">8</text>
<text x="222" y="127.1" transform="rotate(-90 222 127.1)">8</text>
<text x="228.3" y="127.1" transform="rotate(-90 228.3 127.1)">8</text>
<text x="234.7" y="127.1" transform="rotate(-90 234.7 127.1)">8</text>
<text x="240.4" y="127.1" transform="rotate(-90 240.4 127.1)">8</text>
<text x="246.1" y="127.1" transform="rotate(-90 246.1 127.1)">8</text>
<text x="10.3" y="135.9">C</text>
<text x="66.2" y="134.6">6</text>
<text x="78.9" y="137.2">7</text>
<text x="84.7" y="134.1" transform="rotate(-90 84.7 134.1)">2</text>
<text x="145.2" y="134.6">6</text>
<text x="157.9" y="137.2">7</text>
<text x="163.4" y="134.1" transform="rotate(-90 163.4 134.1)">2</text>
<text x="285.3" y="135.9">C</text>
<text x="45.5" y="141.7" transform="rotate(-90 45.5 141.7)">2</text>
<text x="50.5" y="141.7" transform="rotate(-90 50.5 141.7)">1</text>
<text x="66.2" y="139.7">5</text>
<text x="86.2" y="138.1">SIG1</text>
<text x="126.7" y="141.7" transform="rotate(-90 126.7 141.7)">2</text>
<text x="131.8" y="141.7" transform="rotate(-90 131.8 141.7)">1</text>
<text x="145.2" y="139.7">5</text>
<text x="164.3" y="138.1">SIG2</text>
<text x="204.2" y="138.5" transform="rotate(-90 204.2 138.5)">4</text>
<text x="209.9" y="138.5" transform="rotate(-90 209.9 138.5)">4</text>
<text x="215.6" y="138.5" transform="rotate(-90 215.6 138.5)">4</text>
<text x="222" y="138.5" transform="rotate(-90 222 138.5)">4</text>
<text x="228.3" y="138.5" transform="rotate(-90 228.3 138.5)">4</text>
<text x="234.7" y="138.5" transform="rotate(-90 234.7 138.5)">4</text>
<text x="240.4" y="138.5" transform="rotate(-90 240.4 138.5)">4</text>
<text x="246.1" y="138.5" transform="rotate(-90 246.1 138.5)">4</text>
<text x="38.2" y="153.7">1</text>
<text x="50.9" y="151.1">2</text>
<text x="119.5" y="154.3">1</text>
<text x="132.2" y="151.8">2</text>
<text x="50.9" y="156.2">3</text>
<text x="132.2" y="156.8">3</text>
<text x="19.3" y="166.1">VCA1</text>
<text x="101.8" y="166.1">VCA2</text>
<text x="10.3" y="185.9">D</text>
<text x="285.3" y="185.9">D</text>
<text x="35" y="199.9">1</text>
<text x="85" y="199.9">2</text>
<text x="135" y="199.9">3</text>
<text x="185" y="199.9">4</text>
<text x="235" y="199.9">5</text>
<text x="285" y="199.9">6</text>
</g>
<g font-size="1.8" fill="#008484">
<text x="27.7" y="23.9">C46</text>
<text x="37.1" y="23.7">R44</text>
<text x="68.9" y="23.7">R50</text>
<text x="109" y="23.9">C49</text>
<text x="118.4" y="23.7">R53</text>
<text x="149.8" y="23.7">R59</text>
<text x="191.9" y="23.9">C52</text>
<text x="200.9" y="23.7">R62</text>
<text x="233.6" y="23.7">R66</text>
<text x="29.8" y="29.5">10uF</text>
<text x="37.1" y="28.8">10K</text>
<text x="68.9" y="28.8">20K</text>
<text x="111.1" y="29.5">10uF</text>
<text x="118.4" y="29.5">10K</text>
<text x="149.8" y="28.8">20K</text>
<text x="194" y="29.5">10uF</text>
<text x="200.9" y="29.5">10K</text>
<text x="233.6" y="28.8">20K</text>
<text x="53.2" y="33">U20</text>
<text x="53.8" y="35.8">NSL-32SR3</text>
<text x="133.8" y="33">U26</text>
<text x="134.4" y="35.8">NSL-32SR3</text>
<text x="217.6" y="33">U32</text>
<text x="218.2" y="35.8">NSL-32SR3</text>
<text x="65.5" y="39">+</text>
<text x="146.4" y="39">+</text>
<text x="230.3" y="39">+</text>
<text x="61.6" y="44.7">TL072CP</text>
<text x="64.4" y="42.8">U23B</text>
<text x="142.3" y="44.7">TL072CP</text>
<text x="145.1" y="42.8">U29B</text>
<text x="226.7" y="44.7">TL072CP</text>
<text x="229.5" y="42.2">U34B</text>
<text x="56.3" y="53.6">220K</text>
<text x="56.8" y="48.5">R45</text>
<text x="137" y="53.6">220K</text>
<text x="137.4" y="48.5">R54</text>
<text x="220.8" y="53.6">220K</text>
<text x="221.3" y="48.5">R63</text>
<text x="36.2" y="58.7">TL072CP</text>
<text x="37.7" y="56.1">U23A</text>
<text x="49" y="56.1">+</text>
<text x="62.7" y="58">GND</text>
<text x="116.9" y="58.7">TL072CP</text>
<text x="118.4" y="56.1">U29A</text>
<text x="129.6" y="56.1">+</text>
<text x="144" y="58">GND</text>
<text x="200.7" y="58.7">TL072CP</text>
<text x="202.2" y="56.1">U34A</text>
<text x="213.5" y="56.1">+</text>
<text x="227.1" y="58">GND</text>
<text x="41.7" y="64.4">R158</text>
<text x="47.4" y="64.4">200K</text>
<text x="122.3" y="65.7">R162</text>
<text x="128.1" y="65.7">200K</text>
<text x="206.2" y="62.5">R168</text>
<text x="211.9" y="62.5">200K</text>
<text x="53.8" y="68.2">200K</text>
<text x="59.5" y="68.2">R160</text>
<text x="134.4" y="69.5">200K</text>
<text x="140.1" y="69.5">R166</text>
<text x="218.2" y="66.3">200K</text>
<text x="223.9" y="66.3">R170</text>
<text x="27.2" y="77.3">C47</text>
<text x="36.5" y="77.1">R46</text>
<text x="68.9" y="77.1">R51</text>
<text x="109.3" y="77.3">C50</text>
<text x="118.4" y="77.1">R55</text>
<text x="150.4" y="77.1">R60</text>
<text x="192.5" y="77.3">C53</text>
<text x="202.2" y="77.1">R64</text>
<text x="234.2" y="77.1">R67</text>
<text x="29.3" y="82.8">10uF</text>
<text x="36.5" y="82.8">10K</text>
<text x="68.9" y="82.2">20K</text>
<text x="111.5" y="82.8">10uF</text>
<text x="118.4" y="82.8">10K</text>
<text x="150.4" y="82.2">20K</text>
<text x="194.7" y="82.8">10uF</text>
<text x="202.2" y="82.8">10K</text>
<text x="234.2" y="82.2">20K</text>
<text x="53.2" y="86.3">U21</text>
<text x="53.8" y="89.1">NSL-32SR3</text>
<text x="134.4" y="86.3">U27</text>
<text x="135" y="89.1">NSL-32SR3</text>
<text x="218.3" y="86.3">U33</text>
<text x="218.9" y="89.1">NSL-32SR3</text>
<text x="65.5" y="92.3">+</text>
<text x="147.1" y="92.3">+</text>
<text x="230.9" y="92.3">+</text>
<text x="62.3" y="98">TL072CP</text>
<text x="65" y="96.1">U24B</text>
<text x="138.1" y="101.8">R56</text>
<text x="143.5" y="98">TL072CP</text>
<text x="146.3" y="96.1">U30B</text>
<text x="221.9" y="101.8">R65</text>
<text x="226.7" y="98">TL072CP</text>
<text x="229.5" y="96.1">U35B</text>
<text x="56.3" y="107.6">220K</text>
<text x="56.8" y="102.5">R47</text>
<text x="137.6" y="106.9">220K</text>
<text x="221.4" y="106.9">220K</text>
<text x="36.2" y="112.6">TL072CP</text>
<text x="37.7" y="110.1">U24A</text>
<text x="49" y="110.1">+</text>
<text x="62.7" y="112">GND</text>
<text x="117.5" y="112">TL072CP</text>
<text x="119" y="109.5">U30A</text>
<text x="130.3" y="109.5">+</text>
<text x="144" y="111.3">GND</text>
<text x="201.3" y="112">TL072CP</text>
<text x="202.8" y="109.5">U35A</text>
<text x="214.1" y="109.5">+</text>
<text x="232.9" y="111.3">GND</text>
<text x="41.7" y="116.5">R159</text>
<text x="47.4" y="116.5">200K</text>
<text x="123" y="116.5">R163</text>
<text x="128.7" y="116.5">200K</text>
<text x="206.8" y="116.5">R169</text>
<text x="212.5" y="116.5">200K</text>
<text x="26.5" y="125.5">C48</text>
<text x="35.8" y="125.3">R48</text>
<text x="53.8" y="120.3">200K</text>
<text x="59.5" y="120.3">R161</text>
<text x="70.1" y="125.3">R52</text>
<text x="108.7" y="125.5">C51</text>
<text x="118.4" y="125.3">R57</text>
<text x="135" y="120.3">200K</text>
<text x="140.8" y="120.3">R167</text>
<text x="150.4" y="125.3">R61</text>
<text x="194.1" y="124.2">+12V</text>
<text x="218.9" y="120.3">200K</text>
<text x="224.6" y="120.3">R171</text>
<text x="28.7" y="131.1">10uF</text>
<text x="35.8" y="131.1">10K</text>
<text x="70.1" y="130.4">20K</text>
<text x="110.8" y="131.1">10uF</text>
<text x="118.4" y="131.1">10K</text>
<text x="150.4" y="130.4">20K</text>
<text x="205.1" y="130.9" transform="rotate(-90 205.1 130.9)">V+</text>
<text x="210.8" y="130.9" transform="rotate(-90 210.8 130.9)">V+</text>
<text x="216.5" y="130.9" transform="rotate(-90 216.5 130.9)">V+</text>
<text x="222.9" y="130.9" transform="rotate(-90 222.9 130.9)">V+</text>
<text x="229.2" y="130.9" transform="rotate(-90 229.2 130.9)">V+</text>
<text x="235.6" y="130.9" transform="rotate(-90 235.6 130.9)">V+</text>
<text x="241.3" y="130.9" transform="rotate(-90 241.3 130.9)">V+</text>
<text x="247" y="130.9" transform="rotate(-90 247 130.9)">V+</text>
<text x="53.2" y="134.6">U22</text>
<text x="53.8" y="137.4">NSL-32SR3</text>
<text x="73.1" y="134.2">TL072CP</text>
<text x="75.8" y="132.3">U25B</text>
<text x="134.4" y="134.6">U28</text>
<text x="135" y="137.4">NSL-32SR3</text>
<text x="204.7" y="133">U25C</text>
<text x="210.5" y="133">U31C U24C</text>
<text x="222.6" y="133">U30C</text>
<text x="228.9" y="133">U35C</text>
<text x="235.3" y="133">U23C U29C</text>
<text x="246.7" y="133">U34C</text>
<text x="68.1" y="140.6">+</text>
<text x="147.1" y="140.6">+</text>
<text x="148.2" y="143.8">U31B</text>
<text x="194.6" y="142.5">-12V</text>
<text x="145.4" y="146.3">TL072CP</text>
<text x="194.8" y="145.8">+12V</text>
<text x="207.1" y="148.9">C54</text>
<text x="214.7" y="148.9">C56</text>
<text x="221.1" y="148.9">C58</text>
<text x="228.7" y="148.9">C60</text>
<text x="237" y="148.9">C62</text>
<text x="244.6" y="148.9">C64</text>
<text x="251.6" y="148.9">C66</text>
<text x="259.2" y="148.9">C68</text>
<text x="57.4" y="154.6">R49</text>
<text x="64.1" y="155.2">GND</text>
<text x="138.2" y="155.2">220K</text>
<text x="138.7" y="150.1">R58</text>
<text x="204.9" y="152.6">100nF</text>
<text x="212.5" y="152.6">100nF</text>
<text x="218.9" y="152.6">100nF</text>
<text x="226.5" y="152.6">100nF</text>
<text x="234.8" y="152.6">100nF</text>
<text x="242.4" y="152.6">100nF</text>
<text x="249.4" y="152.6">100nF</text>
<text x="257" y="152.6">100nF</text>
<text x="36.2" y="159.6">TL072CP</text>
<text x="37.7" y="157.1">U25A</text>
<text x="49" y="157.1">+</text>
<text x="56.9" y="156.5">220K</text>
<text x="117.5" y="160.3">TL072CP</text>
<text x="119" y="157.7">U31A</text>
<text x="130.3" y="157.7">+</text>
<text x="142.7" y="159.6">GND</text>
<text x="204.9" y="161.5">100nF</text>
<text x="207.1" y="157.8">C55</text>
<text x="212.5" y="161.5">100nF</text>
<text x="214.7" y="157.8">C57</text>
<text x="218.9" y="161.5">100nF</text>
<text x="221.1" y="157.8">C59</text>
<text x="226.5" y="161.5">100nF</text>
<text x="228.7" y="157.8">C61</text>
<text x="234.8" y="161.5">100nF</text>
<text x="237" y="157.8">C63</text>
<text x="242.4" y="161.5">100nF</text>
<text x="244.6" y="157.8">C65</text>
<text x="249.4" y="161.5">100nF</text>
<text x="251.6" y="157.8">C67</text>
<text x="257" y="161.5">100nF</text>
<text x="258.9" y="159.5">C69</text>
<text x="43.3" y="164.1">R2</text>
<text x="48.1" y="164.1">200K</text>
<text x="123" y="164.1">R164</text>
<text x="128.7" y="164.1">200K</text>
<text x="194.3" y="164.7">-12V</text>
<text x="53.3" y="170.6" transform="rotate(-90 53.3 170.6)">200K</text>
<text x="134" y="170.6" transform="rotate(-90 134 170.6)">200K</text>
<text x="53.3" y="176.4" transform="rotate(-90 53.3 176.4)">R157</text>
<text x="134" y="176.4" transform="rotate(-90 134 176.4)">R165</text>
</g>
<text font-size="1.8" fill="#0000c2" x="26.7" y="139">~20K at VCA=10V</text>
<g font-size="1.4" fill="#008484">
<text x="75.1" y="25.4">CCW</text>
<text x="83.3" y="25.4">CW</text>
<text x="156.4" y="25.4">CCW</text>
<text x="164.6" y="25.4">CW</text>
<text x="240.2" y="25.4">CCW</text>
<text x="248.4" y="25.4">CW</text>
<text x="80.4" y="34" transform="rotate(-90 80.4 34)">Wiper</text>
<text x="161.7" y="34" transform="rotate(-90 161.7 34)">Wiper</text>
<text x="245.5" y="34" transform="rotate(-90 245.5 34)">Wiper</text>
<text x="75.1" y="78.7">CCW</text>
<text x="83.3" y="78.7">CW</text>
<text x="157.1" y="78.7">CCW</text>
<text x="165.2" y="78.7">CW</text>
<text x="240.9" y="78.7">CCW</text>
<text x="249" y="78.7">CW</text>
<text x="80.4" y="87.3" transform="rotate(-90 80.4 87.3)">Wiper</text>
<text x="162.3" y="87.3" transform="rotate(-90 162.3 87.3)">Wiper</text>
<text x="246.1" y="87.3" transform="rotate(-90 246.1 87.3)">Wiper</text>
<text x="77.7" y="127">CCW</text>
<text x="85.8" y="127">CW</text>
<text x="156.4" y="127">CCW</text>
<text x="164.6" y="127">CW</text>
<text x="82.9" y="135.6" transform="rotate(-90 82.9 135.6)">Wiper</text>
<text x="161.7" y="135.6" transform="rotate(-90 161.7 135.6)">Wiper</text>
</g>
</svg>
